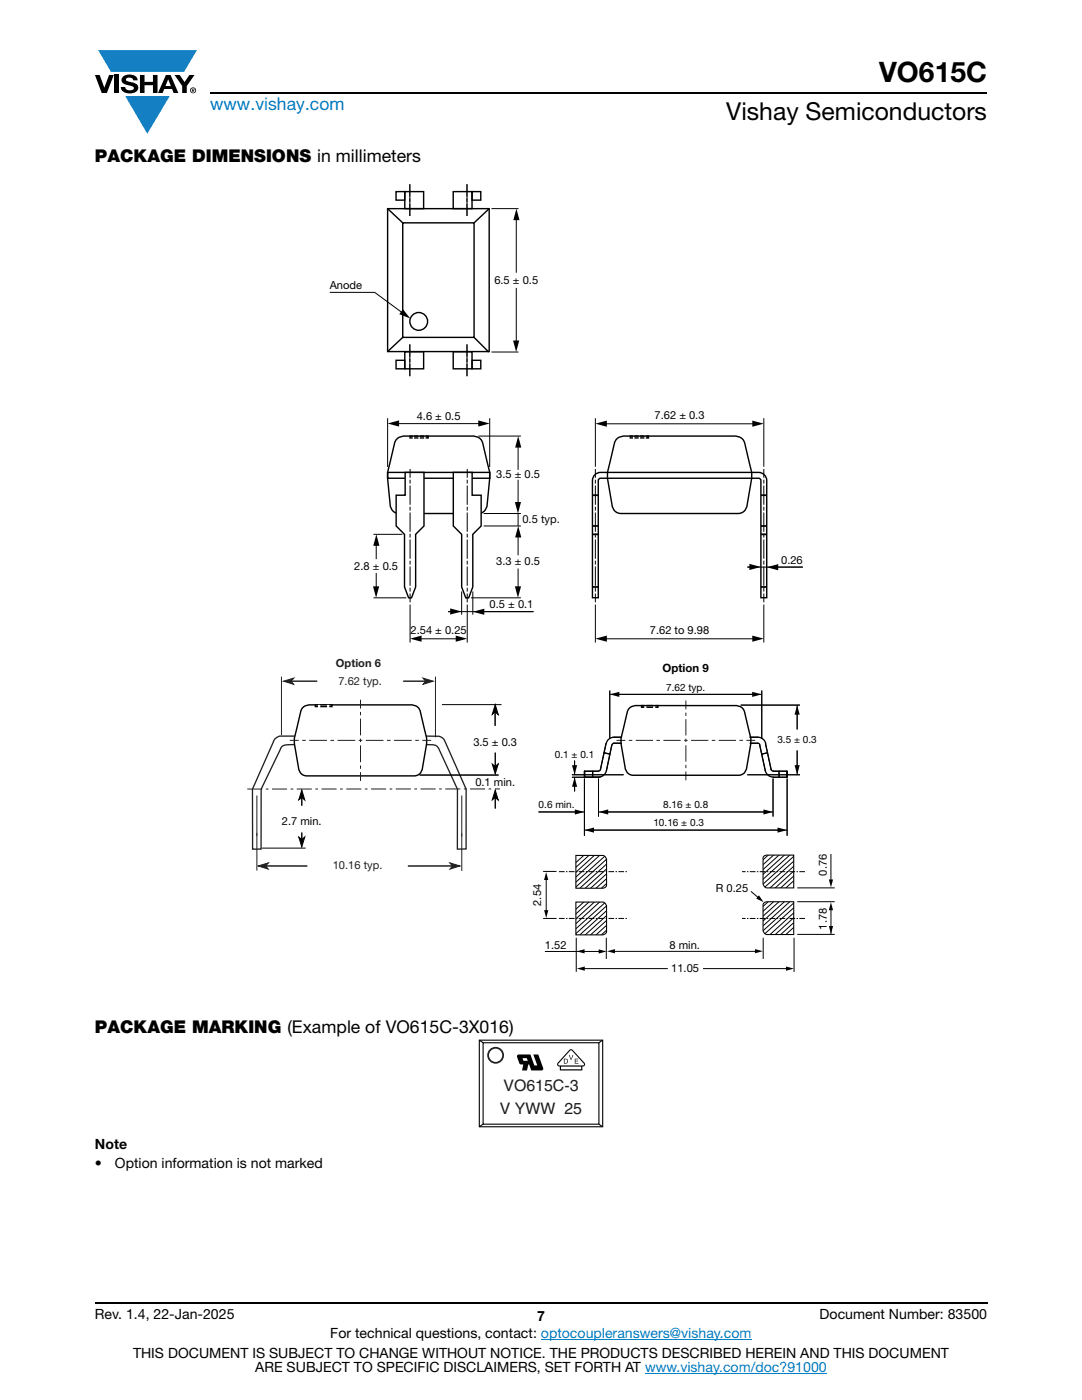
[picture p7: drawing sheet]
<svg xmlns="http://www.w3.org/2000/svg" width="216mm" height="279mm" viewBox="0 0 216 279" stroke-linecap="round" stroke-linejoin="round" font-family="sans-serif">
<g fill="#147fc3">
<path d="M19.6 10h19.7l-2.6 4.3h-1.1h-13.5z"/>
<path d="M25 19.2h8.9l-4.5 7.5z"/>
</g>
<g fill="#000">
<path d="M18.9 15h1l.9 2.5 1-2.5h.9l-1.4 3.6h-1zM22.9 15h.9v3.6h-.9zM24.6 15.3a2.1 2.1 0 0 1 2.8 .3l.1 .4h-.9a.79 .79 0 0 0-.7-.5 .79 .79 0 0 0-.8 .4l.3 .3 1 .2a1.08 1.08 0 0 1 1.2 1 1.08 1.08 0 0 1-1.1 1.2 1.73 1.73 0 0 1-2.4-1.2h.9a.96 .96 0 0 0 .8 .6 .96 .96 0 0 0 .9-.4 1.31 1.31 0 0 0-1.2-.6 1.03 1.03 0 0 1-1.1-.6 1.03 1.03 0 0 1 .2-1.1zM27.9 15h.9v1.3h1.7v-1.3h.9v3.6h-.9v-1.6h-1.7v1.6h-.9zM34.8 15h1.1l.9 1.4 1-1.4h1l-1.5 2.2v1.4h-.9v-1.4zM118.8 84.6l2.3-.7v1.3zM150.1 83.9l2.3 .7-2.3 .6zM149.5 112.5l2.3 .6-2.3 .7zM153 113.2l2.3-.6v1.2zM118.8 127.5l2.3-.7v1.3zM150.1 126.8l2.3 .7-2.3 .6z"/>
<path d="M33.6 15.9l.5 1.3h-1.1zM33.1 15l-1.6 3.6h1l.3-.8h1.5l.3 .8h1l-1.6-3.6z"/>
<path d="M38.4 17.8h.2v.2h-.2zM38.3 17.7v.7h.1v-.3l.4 .3-.2-.3 .2-.2-.1-.2z"/>
<path d="M38.1 18a.46 .46 0 0 1 .9 0 .46 .46 0 0 1-.9 0zM37.9 18a.6 .6 0 0 0 1.2 0 .6 .6 0 0 0-1.2 0z"/>
</g>
<path d="M42 18.6h155M18.9 260h178.1" fill="none" stroke="#000" stroke-width=".36"/>
<path d="M107.9 267.3h42.1M128.7 274h36.3" fill="none" stroke="#007ec4" stroke-width=".2"/>
<path d="M118.7 94.8l.7-.5h.4h31.6a1.62 1.62 0 0 1 1.6 1.6v23.4h-1.2v-23.4v-.2l-.4-.3-31.8 .1-.2 .4v23.4h-1.2v-23.4l.1-.4zM123.3 87.4l1.2-.4h22.2a2.06 2.06 0 0 1 2.1 2.2l1.2 5.1v1.1l-1 5.6a1.8 1.8 0 0 1-1.6 1.5h-23.6a1.81 1.81 0 0 1-1.7-1.6l-.9-5.5v-1.1l1-4.2a4.3 4.3 0 0 1 1.1-2.7zM126.3 87h-.5v.4h.5M128.9 87h.5v.4h-.5" fill="none" stroke="#000" stroke-width=".28"/>
<path d="M126.6 87h2.1M128.6 87.4h-2.2" fill="none" stroke="#000" stroke-width=".28" stroke-dasharray=".9 .3" stroke-linecap="butt"/>
<path d="M118.2 98.8h1.2M151.8 98.8h1.2M118.2 105h1.2M118.2 106.6h1.2M118.2 117.1h1.2M151.8 105h1.2M151.8 106.6h1.2M151.8 117.1h1.2" fill="none" stroke="#000" stroke-width=".35"/>
<path d="M118.8 83.5v9.6M118.8 93.6v1.8M120.7 84.6h29.8M152.4 83.5v9.6M152.4 93.6v1.8M118.8 118.4v1.8M149.1 113.2h11.1M152.4 118.4v1.8M118.8 120.7v7.5M120.7 127.5h29.8M152.4 120.7v7.5" fill="none" stroke="#000" stroke-width=".2"/>
<path d="M118.8 95.7v1M152.4 95.7v1" fill="none" stroke="#000" stroke-width=".2" stroke-dasharray=".8 .4" stroke-linecap="butt"/>
<path d="M118.8 96.9v21.4M152.4 96.9v21.4" fill="none" stroke="#000" stroke-width=".2" stroke-dasharray="3.8 .4 .8 .4" stroke-linecap="butt"/>
<path d="M54.9 147.4l.9-.5h31.8a1.69 1.69 0 0 1 1.3 1.2l4.1 9.4v11.9l-1.7 .1v-12l-3.6-7.8a1.63 1.63 0 0 0-2.1-1.1h-26.9a2.91 2.91 0 0 0-2.6 .6l-4 8.3v12h-1.7v-12z" fill="#fff"/>
<path d="M54.9 147.4l.9-.5h31.8a1.69 1.69 0 0 1 1.3 1.2l4.1 9.4v11.9l-1.7 .1v-12l-3.6-7.8a1.63 1.63 0 0 0-2.1-1.1h-26.9a2.91 2.91 0 0 0-2.6 .6l-4 8.3v12h-1.7v-12z" fill="none" stroke="#231f20" stroke-width=".26"/>
<path d="M51.3 158.8v14.9M92.1 158.8v15M81.4 172.8h9.3" fill="none" stroke="#231f20" stroke-width=".2"/>
<path d="M89.8 172.2l2 .6-2 .6 .5-.6z" fill="#231f20"/>
<path d="M52.6 172.8h8.7M89.8 172.2l2 .6-2 .6 .5-.6z" fill="none" stroke="#231f20" stroke-width=".2"/>
<path d="M51.5 172.8l2-.6-.5 .6 .5 .6z" fill="#231f20"/>
<path d="M51.2 166.2v.7M51.5 172.8l2-.6-.5 .6 .5 .6zM92.1 166.3v.6" fill="none" stroke="#231f20" stroke-width=".2"/>
<path d="M84.4 135.3l2 .6-2 .7 .5-.7z" fill="#231f20"/>
<path d="M56.2 135v11.7M84.4 135.3l2 .6-2 .7 .5-.7z" fill="none" stroke="#231f20" stroke-width=".2"/>
<path d="M56.6 135.9l2-.6-.5 .6 .5 .7z" fill="#231f20"/>
<path d="M56.6 135.9l2-.6-.5 .6 .5 .7zM57.8 135.9h5.5M80.5 135.9h4.7M86.9 135v12.2" fill="none" stroke="#231f20" stroke-width=".2"/>
<path d="M49.3 157.5h50.5" fill="none" stroke="#231f20" stroke-width=".2" stroke-dasharray="3 .7 .5 .7" stroke-linecap="butt"/>
<g fill="none" stroke="#000" stroke-width=".2">
<path d="M60.2 157.7l.6 2-.6-.5-.6 .4zM60.2 158.6v2.2M83.7 154.7h15.8M88.2 140.6h11.9M98.2 152.5l.6 .5 .6-.6-.6 2zM98.8 141.6v3.3M98.8 140.6l.6 2-.6-.5-.6 .5zM98.8 157.7l.6 2-.6-.5-.6 .4zM98.8 150.2v3.2M98.8 158.4v3M52.3 169.3h8.7M59.6 167.1l.6 .4 .6-.5-.6 2z"/>
<path d="M60.2 166.2v1.6"/>
</g>
<path d="M60.2 157.7l.6 2-.6-.5-.6 .4zM98.2 152.5l.6 .5 .6-.6-.6 2zM98.8 140.6l.6 2-.6-.5-.6 .5zM98.8 157.7l.6 2-.6-.5-.6 .4zM60.2 166.2v1.6zM59.6 167.1l.6 .4 .6-.5-.6 2z" fill="#000"/>
<path d="M60.6 141l1.2-.3h20.3a1.93 1.93 0 0 1 1.9 2.1l1.1 4.5v1.1l-.8 5a1.68 1.68 0 0 1-1.6 1.4h-21.6a1.64 1.64 0 0 1-1.5-1.4l-.9-5v-1.1l.9-3.6a4.4 4.4 0 0 1 1-2.7z" fill="#fff"/>
<path d="M60.6 141l1.2-.3h20.3a1.93 1.93 0 0 1 1.9 2.1l1.1 4.5v1.1l-.8 5a1.68 1.68 0 0 1-1.6 1.4h-21.6a1.64 1.64 0 0 1-1.5-1.4l-.9-5v-1.1l.9-3.6a4.4 4.4 0 0 1 1-2.7z" fill="none" stroke="#000" stroke-width=".28"/>
<path d="M62.9 140.7h3.3v.3h-3.3z" fill="#fff"/>
<path d="M77.3 94.3h20.4v1.1h-20.4zM79.4 87.4l1.3-.4h13.7a2.06 2.06 0 0 1 2.1 2.2l1.2 5.1-.5 6.7a1.8 1.8 0 0 1-1.7 1.5h-15.9a1.81 1.81 0 0 1-1.7-1.6l-.6-6.6 1.1-4.2a4.3 4.3 0 0 1 1-2.7zM63.5 140.7h-.6v.3h.6M65.7 140.7h.5v.3h-.5M125.8 141.2l1.1-.4h19.9a1.89 1.89 0 0 1 1.9 2.1l1.1 4.4v1.1l-.8 4.9a1.65 1.65 0 0 1-1.5 1.4h-21.2a1.61 1.61 0 0 1-1.5-1.4l-.9-4.9v-1.1l.9-3.5a4.3 4.3 0 0 1 1-2.6zM128.6 140.8h-.6v.3h.6M130.8 140.8h.5v.3h-.5" fill="none" stroke="#000" stroke-width=".28"/>
<path d="M63.9 140.7h1.6M65.3 141h-1.6" fill="none" stroke="#000" stroke-width=".28" stroke-dasharray="1.4 .5" stroke-linecap="butt"/>
<path d="M71.9 139.6v1.8M136.9 139.8v1.8M57.8 147.8h1.8M71.9 154.1v1.8M84.3 147.8h1.7M123 147.8h1.8M136.9 154v1.7M148.9 147.8h1.8" fill="none" stroke="#231f20" stroke-width=".2"/>
<path d="M71.9 142.1v1M83.6 147.8h-1.1M136.9 142.2v1M148.2 147.8h-1" fill="none" stroke="#231f20" stroke-width=".2" stroke-dasharray=".7 .7" stroke-linecap="butt"/>
<path d="M71.9 143.4v10.4M136.9 143.5v10.1" fill="none" stroke="#231f20" stroke-width=".2" stroke-dasharray="3.3 .7 .7 .7" stroke-linecap="butt"/>
<path d="M82.2 147.8h-22.2" fill="none" stroke="#231f20" stroke-width=".2" stroke-dasharray="3.5 .7 .7 .7" stroke-linecap="butt"/>
<g fill="none" stroke="#000" stroke-width=".2">
<path d="M121.7 138.6h30.3M121.7 137.8v9.6M152 137.8v9.6M114.2 154.6h10.2M114.2 155.1h5.6M114.7 151.8v2.8M114.7 155.1v2.8M116.6 153.9h2.8M116.6 155.4v11.4M119.4 155.4v7.5M147.8 140.7h11.8M149.1 154.6h10.5"/>
<path d="M154.2 155.1h2.9M154.2 153.9h2.9M154.2 155.4v7.5M157.1 155.4v11.4M159.1 140.7v4.9M159.1 149.8v4.8M107.5 162h9.1M108.4 173.9h2.6M109 175v7.2M116.5 180l-1.6 1.5M116.5 170.7l-1.6 1.5M116.6 165.7h40.5"/>
<path d="M117.6 170.7l-2.7 2.4M117.6 180l-2.7 2.4M118.7 170.7l-3.8 3.4M118.7 180l-3.8 3.4M119.4 162h34.8M119.7 170.7l-4.8 4.4M119.7 180l-4.8 4.4M120.9 170.7l-6 5.4M120.9 180l-6 5.4M121.1 176.3l-1.2 1M121.1 175.3l-2.2 2M121.1 174.4l-3.3 2.9"/>
<path d="M121.1 173.4l-4.4 3.9M121.1 172.4l-5.5 4.9M121.1 171.4l-6.2 5.7M149.8 177.9l1.6 1.3M153.4 170.6l-1.2 1M153.4 179.9l-1.2 1M154.4 170.6l-2.2 2M154.4 179.9l-2.2 2M155.5 170.6l-3.3 3M155.5 179.9l-3.3 3M156.6 170.6l-4.4 3.9M156.6 179.9l-4.4 3.9"/>
<path d="M157.6 170.6l-5.4 4.9M157.7 179.9l-5.5 4.9M158.4 175.7l-1.7 1.6M158.4 171.8l-6 5.5M158.4 172.8l-4.8 4.5M158.4 173.8l-3.8 3.5M158.4 174.8l-2.7 2.5M158.4 170.9l-6.2 5.6M159.1 180h7.5M159.1 177.2h7.5M165.8 170.4v5.3M108.4 183.3h2.6"/>
<path d="M108.7 189.9h10.8M115 187.1v6.9M116.2 193.3h17.1M121 187.1v4.3M121.1 185.6l-1.2 1M121.1 184.6l-2.2 2M121.1 183.7l-3.3 2.9M121.1 182.7l-4.4 3.9M121.1 181.7l-5.5 4.9M121.1 180.7l-6.2 5.7M121.9 189.9h29.4M140.3 193.3h17"/>
<path d="M152.3 187.1v4.3M158.4 185l-1.7 1.6M158.4 181.1l-6 5.5M158.4 182.1l-4.8 4.5M158.4 183.1l-3.8 3.5M158.4 184.1l-2.7 2.5M158.4 180.2l-6.2 5.6M158.4 187.1v6.9M159.1 186.5h7.5M165.8 181.2v5.2"/>
</g>
<path d="M114.9 170.7h4.9a.97 .97 0 0 1 1.2 .8v5.2a.76 .76 0 0 1-.7 .6h-5.4zM152.4 170.9l.6-.2h5.4v6.5h-4.9a.97 .97 0 0 1-1.2-.8v-5.1zM114.9 180h4.9a.97 .97 0 0 1 1.2 .8v5.2l-.1 .3-.6 .3h-5.4zM152.4 180.2l.6-.2h5.4v6.5h-4.9a.97 .97 0 0 1-1.2-.8v-5.1z" fill="none" stroke="#000" stroke-width=".21"/>
<path d="M111.5 174h13.7M160.6 174h-12.5M111.5 183.3h13.7M160.6 183.3h-12.5" fill="none" stroke="#000" stroke-width=".2" stroke-dasharray="1.1 .3 .3 .3" stroke-linecap="butt"/>
<g fill="#000">
<path d="M121.7 138.6l1.9-.5v1zM150.1 138.1l1.9 .5-1.9 .5zM114.7 155.1l.5 1.9h-1.1zM114.1 152.7h1.1l-.5 1.9zM116.6 153.9v1.2zM116.7 153.9v1.2zM118.3 153.9v1.2zM119.4 153.9l.4-.3zM120.5 150.2l1.2 .3zM120.9 148.4l-1.1 5.2zM122.1 148.7l-1.1 5.1zM122.5 147.1h1.5z"/>
<path d="M122.5 148.3h1.5zM122.2 148.5l.3-.2-.4 .3zM149.6 147.1h1.6zM149.7 148.3h1.5zM151.6 148.7l1.1 5.1zM151.2 148.3l.4 .3zM152.7 148.4l1.2 5.2zM152 150.5l1.2-.3zM153.9 153.6l.4 .3zM155.4 153.9v1.2zM157 153.9v1.2zM157.1 153.9v1.2z"/>
<path d="M158.5 152.7h1.1l-.5 1.9zM159.1 140.7l.5 1.9h-1.1zM109 174l.4 1.6h-.8zM114.7 161.5l1.9 .5-1.9 .6zM116.6 165.7l1.9-.5v1zM119.4 162l2-.5v1.1zM151.4 178.7l1 1.3-1.5-.7zM152.3 161.5l1.9 .5-1.9 .6zM155.1 165.2l2 .5-2 .5zM165.4 175.5h.8l-.4 1.6zM108.6 181.6h.8l-.4 1.6zM115.1 189.9l1.5-.5v.9z"/>
<path d="M115.1 193.3l1.6-.4v.8zM119.5 189.5l1.5 .4-1.5 .4zM121.1 189.8l1.6-.4v.9zM150.6 189.4l1.6 .4-1.6 .5zM156.8 192.9l1.6 .4-1.6 .4zM165.4 184.8h.8l-.4 1.6zM165.8 180.1l.4 1.6h-.8z"/>
</g>
<g fill="none" stroke="#000" stroke-width=".26">
<path d="M118.3 153.9v1.2M119.8 153.6l-.4 .3h-2.8v1.2h2.8a1.59 1.59 0 0 0 1.6-1.3M120.5 150.2l1.2 .3M120.9 148.4l-1.1 5.2M122.1 148.7l-1.1 5.1M124 148.3h-1.5l-.4 .3M124 147.1a2.77 2.77 0 0 0-2.6 .5l-.4 .8M149.6 147.1h1.6M149.7 148.3h1.5M151.2 147.1a1.59 1.59 0 0 1 1.6 1.3M151.2 148.3l.4 .3 1.1 5.2M152.7 153.8a1.59 1.59 0 0 0 1.6 1.3"/>
<path d="M152.7 148.4l1.2 5.2M153.2 150.2l-1.2 .3M153.9 153.6l.4 .3h2.8l-.1 1.2h-2.8M155.4 153.9v1.2"/>
</g>
<path d="M146.9 147.8h-21.8" fill="none" stroke="#231f20" stroke-width=".2" stroke-dasharray="3.4 .7 .7 .7" stroke-linecap="butt"/>
<path d="M129 140.8h1.5M130.3 141.1h-1.5" fill="none" stroke="#000" stroke-width=".28" stroke-dasharray="1.3 .4" stroke-linecap="butt"/>
<path d="M80.8 94.3h3.8v10.7l-1.7 1.6v10.5l-.8 2.2h-.6l-.8-2.2v-10.5l-1.7-1.6v-6.2h1.8z" fill="#fff"/>
<path d="M80.8 94.3h3.8v10.7l-1.7 1.6v10.5l-.8 2.2h-.6l-.8-2.2v-10.5l-1.7-1.6v-6.2h1.8z" fill="none" stroke="#000" stroke-width=".28"/>
<path d="M90.5 94.3h3.7v4.5h1.8v6.2l-1.7 1.6v10.5l-.8 2.2h-.6l-.8-2.2v-10.5l-1.6-1.6z" fill="#fff"/>
<g fill="none" stroke="#000" stroke-width=".28">
<path d="M79 38.2h1.8v1.7h-1.8zM80.8 38.2h3.7v3.4h-3.7zM90.4 38.2h3.8v3.4h-3.8zM94.2 38.2h1.7v1.7h-1.7zM77.3 41.6l3.1 2.9M77.3 41.6h20.3v28.6h-20.3zM80.4 44.5h14.2v22.8h-14.2zM97.6 41.6l-3 2.9M79 71.9h1.8v1.7h-1.8zM80.4 67.3l-3.1 2.9M80.8 70.2h3.7v3.4h-3.7zM90.4 70.2h3.8v3.4h-3.8z"/>
<path d="M94.2 71.9h1.7v1.7h-1.7zM94.6 67.3l2.9 3M82.4 87h-.6v.4h.6M84.9 87h.5v.4h-.5M90.5 94.3h3.7v4.5h1.8v6.2l-1.7 1.6v10.5l-.8 2.2h-.6l-.8-2.2v-10.5l-1.6-1.6z"/>
<circle cx="83.6" cy="64.1" r="1.77"/>
</g>
<path d="M82.6 87h2.2M84.6 87.4h-2.1" fill="none" stroke="#000" stroke-width=".28" stroke-dasharray=".9 .3" stroke-linecap="butt"/>
<g fill="none" stroke="#000" stroke-width=".2">
<path d="M81.8 36.8v6.3M93.2 36.8v6.3M65.8 58.3h9l5.6 4.2M98.1 41.6h5.4M103 43.5v10.9M103 57.5v10.9M81.8 68.7v6.4M93.2 68.7v6.4M98.1 70.3h5.4M77.3 83.5v9.7M79.2 84.5h16.6M81.8 93.6v1.8"/>
<path d="M93.2 93.6v1.8M95.5 87h8.4M97.7 83.5v9.7M103.4 88.9v4.9M103.4 95.7v4.9M74.5 106.6h5.8M74.5 119.3h6.6M75.1 108.5v3.1M75.1 114.4v3M81.8 118.4v1.8M92.1 118v4.7M93.2 118.4v1.8"/>
<path d="M94 119.3h9.9M94.3 118v4.7M96.5 102.5h7.4M96.5 105h7.4M103.4 106.8v4M103.4 113.5v3.9M103.4 102.5v2.5M81.8 120.7v7.5M83.7 127.5h7.7M89.4 122.1h17.1M93.2 120.7v7.5"/>
</g>
<path d="M81.8 95.7v1M93.2 95.7v1" fill="none" stroke="#000" stroke-width=".2" stroke-dasharray=".8 .4" stroke-linecap="butt"/>
<path d="M81.8 96.9v21.4M93.2 96.9v21.4" fill="none" stroke="#000" stroke-width=".2" stroke-dasharray="3.8 .4 .8 .4" stroke-linecap="butt"/>
<g fill="#000">
<path d="M103 41.6l.7 2.3h-1.3zM80.4 61.7l1.5 1.9-2.2-.9zM102.4 68h1.2l-.6 2.3zM77.3 84.5l2.3-.6v1.2zM95.4 83.9l2.3 .6-2.3 .6zM103.4 87l.6 2.3h-1.2zM75.1 106.6l.6 2.3h-1.2zM74.4 117h1.3l-.7 2.3zM103.4 105l.6 2.3h-1.2zM102.7 117h1.3l-.6 2.3zM102.7 100.2h1.3l-.6 2.3zM81.8 127.5l2.3-.7v1.3z"/>
<path d="M89.8 121.4l2.3 .6-2.3 .7zM90.9 126.8l2.3 .7-2.3 .6zM94.3 122.1l2.3-.6v1.2zM113.5 210.5h.1l.4 .9 .3-.9h.1l-.4 1h-.1zM114.7 211.3h.7v.1h-.6v.3h.6v.1h-.6v.3h.6v.2h-.7z"/>
<path d="M104.3 211.2h.8l.2 .5h-.9zM103.2 210.6v.3l.4 1.3 .2 .2h.6l-.2 1.2h1l.2-1.2h.2l.4 1.2h2.1l.2-.1 .1-.3-1-2.8h-1l.8 2.2h-.6l-.8-2.2h-2.3z"/>
<path d="M112.6 211.4v.7a.4 .4 0 0 0 .6-.3 .4 .4 0 0 0-.6-.4zM112.5 211.3h.4a.49 .49 0 0 1 .4 .5 .49 .49 0 0 1-.4 .5h-.4z"/>
<path d="M113.7 209.8l.2-.2 .3 .2 2.3 2.5-.1 .3h-4.9l-.1-.3zM111.9 212.9h4.1v.5h-4.1zM113.6 209.5l-2.3 2.6a.45 .45 0 0 0 .1 .7h.3v.8h4.5v-.8h.3a.46 .46 0 0 0 .1-.8l-2.3-2.5a.45 .45 0 0 0-.7 0z"/>
</g>
<path d="M81.8 36.8v6.3M93.2 36.8v6.3M81.8 68.7v6.4M93.2 68.7v6.4" fill="none" stroke="#000" stroke-width=".2" stroke-dasharray="2.5 .4 .7 .4" stroke-linecap="butt"/>
<path d="M95.6 207.6l.8 .5M95.6 207.6h24.7v17.3h-24.7zM96.4 208.1h23.1v16.3h-23.1zM120.2 207.6l-.7 .5M96.4 224.3l-.7 .5M119.5 224.4l.7 .4" fill="none" stroke="#000" stroke-width=".22"/>
<circle cx="98.9" cy="210.6" r="1.5" fill="none" stroke="#201d1e" stroke-width=".35"/>
<text font-size="5.6" x="175.4" y="16.4">VO615C</text>
<text font-size="4.9" x="144.9" y="24">Vishay Semiconductors</text>
<text font-size="3.5" fill="#007ec4" x="42" y="21.9">www.vishay.com</text>
<g font-size="3.5">
<text x="18.9" y="32.3">PACKAGE DIMENSIONS in millimeters</text>
<text x="18.9" y="206.1">PACKAGE MARKING (Example of VO615C-3X016)</text>
</g>
<g font-size="3.2" fill="#201d1e">
<text x="100.4" y="217.6">VO615C-3</text>
<text x="99.7" y="222.4">V YWW 25</text>
</g>
<g font-size="2.8">
<text x="18.9" y="229.2">Note</text>
<text x="18.9" y="233.1">•</text>
<text x="22.9" y="233.1">Option information is not marked</text>
<text x="18.9" y="263.3">Rev. 1.4, 22-Jan-2025</text>
<text x="107.2" y="263.6">7</text>
<text x="163.6" y="263.3">Document Number: 83500</text>
<text x="65.9" y="267.1">For technical questions, contact: optocoupleranswers@vishay.com</text>
<text x="26.5" y="271">THIS DOCUMENT IS SUBJECT TO CHANGE WITHOUT NOTICE. THE PRODUCTS DESCRIBED HEREIN AND THIS DOCUMENT</text>
<text x="50.9" y="273.8">ARE SUBJECT TO SPECIFIC DISCLAIMERS, SET FORTH AT www.vishay.com/doc?91000</text>
</g>
<text font-size="2.3" x="132.2" y="134.2">Option 9</text>
<g font-size="2.2">
<text x="65.8" y="57.6">Anode</text>
<text x="98.6" y="56.6">6.5 ± 0.5</text>
<text x="83.2" y="83.8">4.6 ± 0.5</text>
<text x="130.6" y="83.6">7.62 ± 0.3</text>
<text x="99" y="95.4">3.5 ± 0.5</text>
<text x="104.3" y="104.4">0.5 typ.</text>
<text x="70.7" y="113.7">2.8 ± 0.5</text>
<text x="99" y="112.8">3.3 ± 0.5</text>
<text x="155.9" y="112.5">0.26</text>
<text x="97.7" y="121.4">0.5 ± 0.1</text>
<text x="81.9" y="126.5">2.54 ± 0.25</text>
<text x="129.7" y="126.5">7.62 to 9.98</text>
<text x="94.4" y="148.9">3.5 ± 0.3</text>
<text x="94.8" y="156.8">0.1 min.</text>
<text x="56.2" y="164.7">2.7 min.</text>
<text x="142.8" y="177.9">R 0.25</text>
<text x="165" y="174.7" transform="rotate(-90 165 174.7)">0.76</text>
<text x="108" y="180.8" transform="rotate(-90 108 180.8)">2.54</text>
<text x="165" y="185.5" transform="rotate(-90 165 185.5)">1.78</text>
<text x="108.7" y="189.4">1.52</text>
<text x="133.6" y="189.4">8 min.</text>
<text x="133.9" y="194">11.05</text>
</g>
<text font-size="2.2" fill="#211e1e" x="67" y="133.1">Option 6</text>
<g font-size="2.2" fill="#231f20">
<text x="67.5" y="136.6">7.62 typ.</text>
<text x="66.4" y="173.5">10.16 typ.</text>
</g>
<g font-size="2">
<text x="132.9" y="137.9">7.62 typ.</text>
<text x="155.1" y="148.3">3.5 ± 0.3</text>
<text x="110.7" y="151.3">0.1 ± 0.1</text>
<text x="107.5" y="161.3">0.6 min.</text>
<text x="132.3" y="161.3">8.16 ± 0.8</text>
<text x="130.4" y="164.9">10.16 ± 0.3</text>
</g>
</svg>
